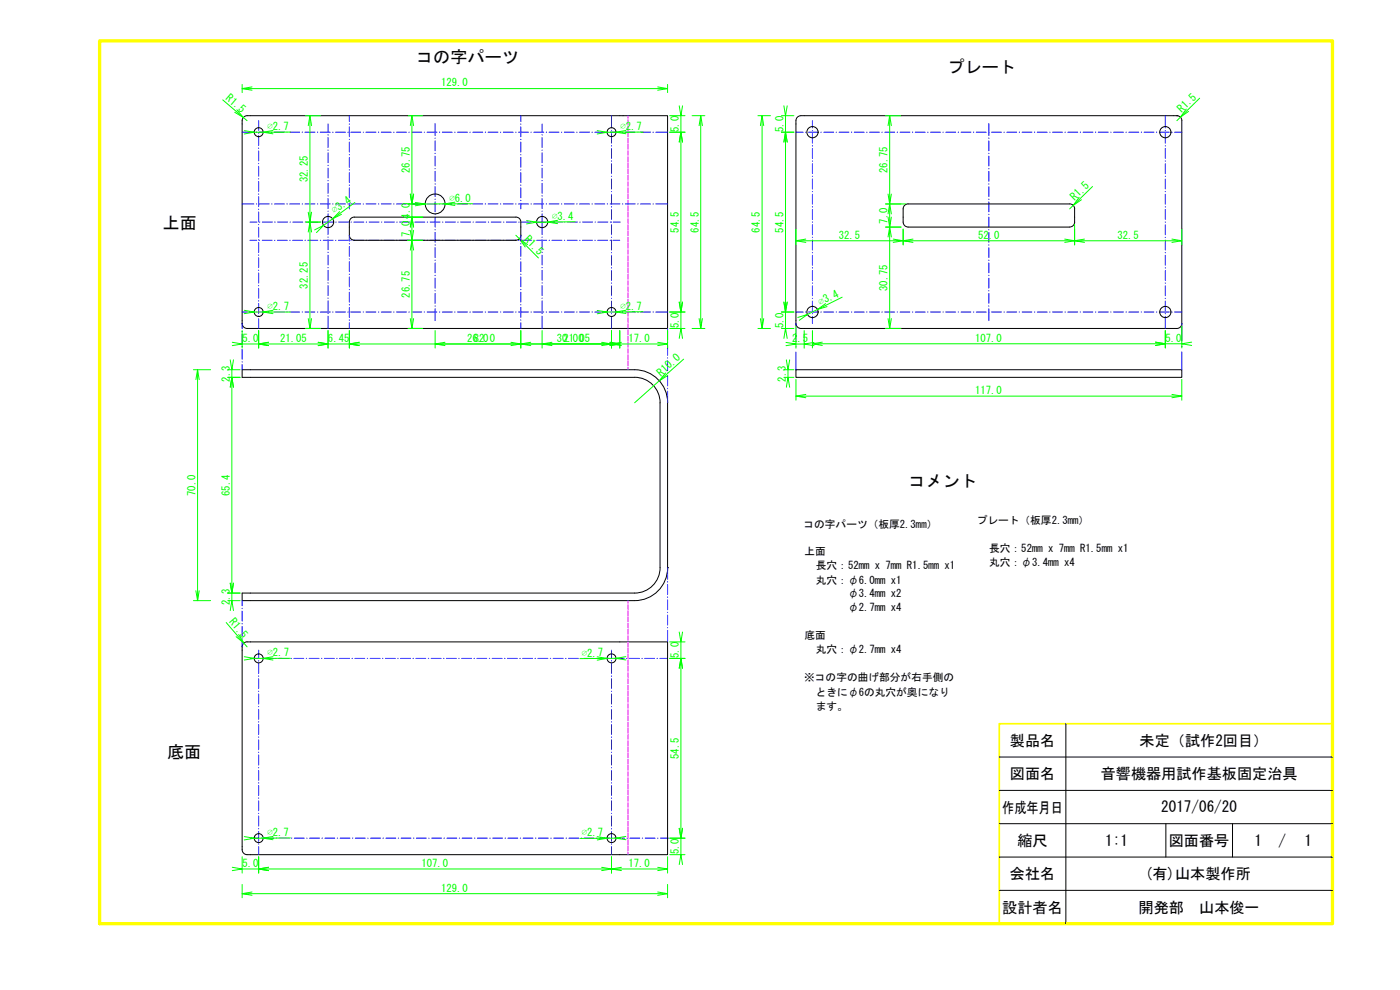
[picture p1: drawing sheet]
<svg xmlns="http://www.w3.org/2000/svg" width="420mm" height="297mm" viewBox="0 0 420 297" stroke-linecap="round" stroke-linejoin="round" font-family="sans-serif">
<!-- layer: 0 -->
<g fill="none" stroke="#000" stroke-width=".3">
<path d="M73 35.3l1.2-.6h126.1v63.9h-126.1a1.49 1.49 0 0 1-1.5-1.5v-60.9zM353.2 34.7h-112.8a1.49 1.49 0 0 0-1.5 1.5v60.9a1.49 1.49 0 0 0 1.5 1.5h112.8M353.2 34.7h.1M353.2 34.7a1.49 1.49 0 0 1 1.5 1.5M354.7 36.2v60.9M154.8 65.2l-48.5-.1a1.49 1.49 0 0 0-1.5 1.5v4a1.49 1.49 0 0 0 1.5 1.5h48.5M154.8 65.1a1.49 1.49 0 0 1 1.5 1.5M156.3 66.6v4M156.3 70.6a1.49 1.49 0 0 1-1.5 1.5M272.5 61.2h48.5M272.5 61.2a1.49 1.49 0 0 0-1.5 1.5v3.9a1.52 1.52 0 0 0 1.5 1.5h48.5a1.49 1.49 0 0 0 1.5-1.5M321 61.2a1.49 1.49 0 0 1 1.5 1.5"/>
<path d="M322.5 62.7v3.9M354.7 97.1a1.49 1.49 0 0 1-1.5 1.5M238.9 110.9h115.8v2.3h-115.8zM198.1 120.8v49.5a7.6 7.6 0 0 1-7.6 7.6h-117.8v2.3h113.3a15.9 15.9 0 0 0 9.1-1.1 9.9 9.9 0 0 0 5.3-8.8M198.1 120.8a7.6 7.6 0 0 0-7.6-7.6h-117.8v-2.3h117.8a9.9 9.9 0 0 1 9.9 9.9M200.3 120.8v49.5M200.3 170.3h.1M73 193.2l1.2-.6h126.1v63.8h-126.1a1.49 1.49 0 0 1-1.5-1.4v-60.9z"/>
<circle cx="77.6" cy="39.7" r="1.34"/>
<circle cx="183.5" cy="39.7" r="1.34"/>
<circle cx="243.8" cy="39.7" r="1.68"/>
<circle cx="349.7" cy="39.7" r="1.68"/>
<circle cx="98.5" cy="66.6" r="1.68"/>
<circle cx="130.6" cy="61.2" r="2.97"/>
<circle cx="162.7" cy="66.6" r="1.68"/>
<circle cx="77.6" cy="93.6" r="1.34"/>
<circle cx="183.5" cy="93.6" r="1.34"/>
<circle cx="243.8" cy="93.6" r="1.68"/>
<circle cx="349.7" cy="93.6" r="1.68"/>
<circle cx="77.6" cy="197.5" r="1.34"/>
<circle cx="183.5" cy="197.5" r="1.34"/>
<circle cx="77.6" cy="251.5" r="1.34"/>
<circle cx="183.5" cy="251.5" r="1.34"/>
</g>
<g fill="none" stroke="#00f" stroke-width=".3">
<path d="M72.7 39.7h3.5M76.9 39.7h.2M77.6 36.2v2.9M77.6 39.9v.1M77.8 39.7h3M81.5 39.7h.1M82.4 39.7h3M86.1 39.7h.1M87 39.7h2.9M90.7 39.7h.1M91.5 39.7h3M95.3 39.7h.1"/>
<path d="M96.1 39.7h3M98.5 37.2v2.5M99.8 39.7h.2M100.7 39.7h3M104.4 39.7h.1M104.8 34.7v1.7M104.8 37.2v.1M104.8 38.1v2.9M105.3 39.7h2.9M109 39.7h.1M109.8 39.7h3M113.6 39.7h.1"/>
<path d="M114.4 39.7h3M118.1 39.7h.2M119 39.7h3M122.7 39.7h.1M123.6 39.7h3M127.3 39.7h.1M128.2 39.7h2.9M130.6 37.1v3.6M131.9 39.7h.1M132.7 39.7h3M136.4 39.7h.2M137.3 39.7h3"/>
<path d="M141 39.7h.1M141.9 39.7h3M145.6 39.7h.1M146.5 39.7h2.9M150.2 39.7h.1M151.1 39.7h2.9M154.8 39.7h.1M155.6 39.7h3M156.3 34.7v1.7M156.3 37.2v.1M156.3 38.1v2.9M159.3 39.7h.2"/>
<path d="M160.2 39.7h3M162.7 37.2v2.5M163.9 39.7h.1M164.8 39.7h3M168.5 39.7h.1M169.4 39.7h2.9M173.1 39.7h.1M173.9 39.7h3M177.7 39.7h.1M178.5 39.7h3M182.2 39.7h.2M183.1 39.7h3"/>
<path d="M183.5 34.7v3.7M183.5 39.1v.1M183.5 40v2.9M186.8 39.7h.1M187.7 39.7h2.9M191.4 39.7h.1M192.2 39.7h3M196 39.7h.1M196.8 39.7h3.5M238.9 39.7h2.1M241.8 39.7h.1M242.6 39.7h3"/>
<path d="M243.8 36.2v2.2M243.8 39.1v.1M243.8 40v2.9M246.3 39.7h.2M247.2 39.7h3M250.9 39.7h.1M251.8 39.7h3M255.5 39.7h.1M256.4 39.7h2.9M260.1 39.7h.1M260.9 39.7h3M264.7 39.7h.1"/>
<path d="M265.5 39.7h3M269.2 39.7h.2M270.1 39.7h3M273.8 39.7h.1M274.7 39.7h3M278.4 39.7h.1M279.3 39.7h2.9M283 39.7h.1M283.8 39.7h3M287.6 39.7h.1M288.4 39.7h3M292.1 39.7h.2"/>
<path d="M293 39.7h3M296.7 39.7h.1M296.8 37.1v3.6M297.6 39.7h3M301.3 39.7h.1M302.2 39.7h2.9M305.9 39.7h.1M306.7 39.7h3M310.4 39.7h.2M311.3 39.7h3M315 39.7h.1M315.9 39.7h3"/>
<path d="M319.6 39.7h.1M320.5 39.7h2.9M324.2 39.7h.1M325 39.7h3M328.7 39.7h.2M329.6 39.7h3M333.3 39.7h.1M334.2 39.7h3M337.9 39.7h.1M338.8 39.7h2.9M342.5 39.7h.1M343.4 39.7h2.9"/>
<path d="M347.1 39.7h.1M347.9 39.7h3M349.7 34.7v3.7M349.7 39.1v.1M349.7 40v2.9M351.6 39.7h.2M352.5 39.7h2.2M77.6 40.7v3M77.6 44.4v.2M77.6 45.3v3M77.6 49v.1M77.6 49.9v3"/>
<path d="M77.6 53.6v.1M77.6 54.5v2.9M77.6 58.2v.1M77.6 59v3M98.5 40.4v.1M98.5 41.3v2.9M98.5 45v.1M98.5 45.8v3M98.5 49.6v.1M98.5 50.4v3M98.5 54.1v.2M98.5 55v3"/>
<path d="M98.5 58.7v.1M98.5 59.6v3M104.8 41.8v.1M104.8 42.6v3M104.8 46.4v.1M104.8 47.2v3M104.8 50.9v.2M104.8 51.8v3M104.8 55.5v.1M104.8 56.4v3M130.6 41.4v.1M130.6 42.3v2.9"/>
<path d="M130.6 46v.1M130.6 46.8v3M130.6 50.6v.1M130.6 51.4v3M130.6 55.1v.2M130.6 56v3M130.6 59.7v.1M156.3 41.8v.1M156.3 42.6v3M156.3 46.4v.1M156.3 47.2v3M156.3 50.9v.2"/>
<path d="M156.3 51.8v3M156.3 55.5v.1M156.3 56.4v3M162.7 40.4v.1M162.7 41.3v2.9M162.7 45v.1M162.7 45.8v3M162.7 49.6v.1M162.7 50.4v3M162.7 54.1v.2M162.7 55v3M162.7 58.7v.1"/>
<path d="M162.7 59.6v3M183.5 43.7v.1M183.5 44.6v2.9M183.5 48.3v.1M183.5 49.1v3M183.5 52.9v.1M183.5 53.7v3M183.5 57.4v.2M183.5 58.3v3M243.8 43.7v.1M243.8 44.6v2.9M243.8 48.3v.1"/>
<path d="M243.8 49.1v3M243.8 52.9v.1M243.8 53.7v3M243.8 57.4v.2M243.8 58.3v3M296.8 41.4v.1M296.8 42.3v2.9M296.8 46v.1M296.8 46.8v3M296.8 50.6v.1M296.8 51.4v3M296.8 55.1v.2"/>
<path d="M296.8 56v3M296.8 59.7v.1M349.7 43.7v.1M349.7 44.6v2.9M349.7 48.3v.1M349.7 49.1v3M349.7 52.9v.1M349.7 53.7v3M349.7 57.4v.2M349.7 58.3v3M72.7 61.2h3.5M75 66.6h2.1"/>
<path d="M75 72.1h2.1M76.9 61.2h.2M77.6 62.7v.2M77.6 63.6v3M77.6 67.3v.1M77.6 68.2v3M77.6 71.9v.1M77.6 72.8v2.9M77.6 76.5v.1M77.6 77.3v3M77.8 72.1h.1M77.8 61.2h3"/>
<path d="M77.9 66.6h.1M78.7 72.1h2.9M78.7 66.6h3M81.5 61.2h.1M82.4 72.1h.1M82.4 61.2h3M82.5 66.6h.1M83.3 72.1h2.9M83.3 66.6h3M86.1 61.2h.1M87 72.1h.1M87 61.2h2.9"/>
<path d="M87 66.6h.2M87.8 72.1h3M87.9 66.6h3M90.7 61.2h.1M91.5 72.1h.2M91.5 61.2h3M91.6 66.6h.1M92.4 72.1h3M92.5 66.6h2.9M95.3 61.2h.1M96.1 72.1h.2M96.1 61.2h3"/>
<path d="M96.2 66.6h.1M97 72.1h3M97 66.6h3M98.5 63.3v.1M98.5 64.2v6.2M98.5 71.1v.1M98.5 72v2.9M98.5 75.7v.1M98.5 76.5v3M99.8 61.2h.2M100.7 72.1h.1M100.7 61.2h3"/>
<path d="M100.8 66.6h.1M101.6 72.1h2.9M101.6 66.6h3M104.4 61.2h.1M104.8 60.1v.1M104.8 61v1.7M104.8 70.6v1.7M104.8 73.1v.1M104.8 73.9v3M104.8 77.7v.1M104.8 78.5v3M105.3 72.1h.1"/>
<path d="M105.3 61.2h2.9M105.3 66.6h.2M106.1 72.1h3M106.2 66.6h3M109 61.2h.1M109.8 61.2h3M109.9 72.1h.1M109.9 66.6h.1M110.7 72.1h3M110.8 66.6h3M113.6 61.2h.1M114.4 72.1h.2"/>
<path d="M114.4 61.2h3M114.5 66.6h.1M115.3 72.1h3M115.4 66.6h2.9M118.1 61.2h.2M119 72.1h.1M119 61.2h3M119.1 66.6h.1M119.9 72.1h2.9M119.9 66.6h3M122.7 61.2h.1M123.6 72.1h.1"/>
<path d="M123.6 61.2h3M123.6 66.6h.2M124.4 72.1h3M124.5 66.6h3M127.3 61.2h.1M128.2 72.1h.1M128.2 61.2h2.9M128.2 66.6h.1M129 72.1h3M129.1 66.6h3M130.6 60.6v2.9M130.6 64.3v.1"/>
<path d="M130.6 65.2v2.9M130.6 68.9v.1M130.6 69.7v3M130.6 73.4v.2M130.6 74.3v3M130.6 78v.1M130.6 78.9v3M131.9 61.2h.1M132.7 72.1h.2M132.7 61.2h3M132.8 66.6h.1M133.6 72.1h3"/>
<path d="M133.7 66.6h2.9M136.4 61.2h.2M137.3 72.1h.1M137.3 61.2h3M137.4 66.6h.1M138.2 72.1h2.9M138.2 66.6h3M141 61.2h.1M141.9 61.2h3M141.9 72.1h.1M142 66.6h.1M142.8 72.1h2.9"/>
<path d="M142.8 66.6h3M145.6 61.2h.1M146.5 72.1h.1M146.5 61.2h2.9M146.5 66.6h.1M147.3 72.1h3M147.4 66.6h3M150.2 61.2h.1M151.1 72.1h.1M151.1 61.2h2.9M151.1 66.6h.1M151.9 72.1h3"/>
<path d="M152 66.6h2.9M154.8 61.2h.1M155.6 72.1h.2M155.6 61.2h3M155.7 66.6h.1M156.3 60.1v.1M156.3 61v1.7M156.3 70.6v1.7M156.3 73.1v.1M156.3 73.9v3M156.3 77.7v.1M156.3 78.5v3"/>
<path d="M156.5 72.1h3M156.6 66.6h2.9M159.3 61.2h.2M160.2 61.2h3M160.2 72.1h.1M160.3 66.6h.1M161.1 72.1h2.9M161.1 66.6h3M162.7 63.3v.1M162.7 64.2v6.2M162.7 71.1v.1M162.7 72v2.9"/>
<path d="M162.7 75.7v.1M162.7 76.5v3M163.9 61.2h.1M164.8 72.1h.1M164.8 61.2h3M164.9 66.6h.1M165.7 72.1h2.9M165.7 66.6h3M168.5 61.2h.1M169.4 72.1h.1M169.4 61.2h2.9M169.4 66.6h.2"/>
<path d="M170.2 72.1h3M170.3 66.6h3M173.1 61.2h.1M173.9 72.1h.2M173.9 61.2h3M174 66.6h.1M174.8 72.1h3M174.9 66.6h2.9M177.7 61.2h.1M178.5 72.1h.2M178.5 61.2h3M178.6 66.6h.1"/>
<path d="M179.4 72.1h3M179.4 66.6h3M182.2 61.2h.2M183.1 72.1h.1M183.1 61.2h3M183.2 66.6h.1M183.5 62v.1M183.5 62.9v2.9M183.5 66.6v.1M183.5 67.4v3M183.5 71.2v.1M183.5 72v3"/>
<path d="M183.5 75.7v.2M183.5 76.6v3M184 72.1h2M184 66.6h2.1M186.8 61.2h.1M187.7 61.2h2.9M191.4 61.2h.1M192.2 61.2h3M196 61.2h.1M196.8 61.2h3.5M243.8 62v.1M243.8 62.9v2.9"/>
<path d="M243.8 66.6v.1M243.8 67.4v3M243.8 71.2v.1M243.8 72v3M243.8 75.7v.2M243.8 76.6v3M296.8 60.6v2.9M296.8 64.3v.1M296.8 65.2v2.9M296.8 68.9v.1M296.8 69.7v3M296.8 73.4v.2"/>
<path d="M296.8 74.3v3M296.8 78v.1M296.8 78.9v3M349.7 62v.1M349.7 62.9v2.9M349.7 66.6v.1M349.7 67.4v3M349.7 71.2v.1M349.7 72v3M349.7 75.7v.2M349.7 76.6v3M72.7 93.6h3.5"/>
<path d="M72.7 97.1v1.5M72.7 99.4v.1M76.9 93.6h.2M77.6 81v.2M77.6 81.9v3M77.6 85.6v.2M77.6 86.5v3M77.6 90.2v.1M77.6 91.1v2.9M77.6 94.8v.1M77.6 95.7v2.9M77.8 93.6h3"/>
<path d="M81.5 93.6h.1M82.4 93.6h3M86.1 93.6h.1M87 93.6h2.9M90.7 93.6h.1M91.5 93.6h3M95.3 93.6h.1M96.1 93.6h3M98.5 80.2v.2M98.5 81.1v3M98.5 84.8v.2M98.5 85.7v3"/>
<path d="M98.5 89.4v.1M98.5 90.3v2.9M98.5 94v.1M98.5 94.8v3.8M99.8 93.6h.2M100.7 93.6h3M104.4 93.6h.1M104.8 82.2v.2M104.8 83.1v3M104.8 86.8v.1M104.8 87.7v2.9M104.8 91.4v.1"/>
<path d="M104.8 92.2v3M104.8 96v.1M104.8 96.8v1.8M105.3 93.6h2.9M109 93.6h.1M109.8 93.6h3M113.6 93.6h.1M114.4 93.6h3M118.1 93.6h.2M119 93.6h3M122.7 93.6h.1M123.6 93.6h3"/>
<path d="M127.3 93.6h.1M128.2 93.6h2.9M130.6 82.6v.1M130.6 83.5v2.9M130.6 87.2v.1M130.6 88.1v2.9M130.6 91.8v.1M130.6 92.6v3.6M131.9 93.6h.1M132.7 93.6h3M136.4 93.6h.2M137.3 93.6h3"/>
<path d="M141 93.6h.1M141.9 93.6h3M145.6 93.6h.1M146.5 93.6h2.9M150.2 93.6h.1M151.1 93.6h2.9M154.8 93.6h.1M155.6 93.6h3M156.3 82.2v.2M156.3 83.1v3M156.3 86.8v.1M156.3 87.7v2.9"/>
<path d="M156.3 91.4v.1M156.3 92.2v3M156.3 96v.1M156.3 96.8v1.8M159.3 93.6h.2M160.2 93.6h3M162.7 80.2v.2M162.7 81.1v3M162.7 84.8v.2M162.7 85.7v3M162.7 89.4v.1M162.7 90.3v2.9"/>
<path d="M162.7 94v.1M162.7 94.8v3.8M163.9 93.6h.1M164.8 93.6h3M168.5 93.6h.1M169.4 93.6h2.9M173.1 93.6h.1M173.9 93.6h3M177.7 93.6h.1M178.5 93.6h3M182.2 93.6h.2M183.1 93.6h3"/>
<path d="M183.5 80.3v.1M183.5 81.2v3M183.5 84.9v.1M183.5 85.8v2.9M183.5 89.5v.1M183.5 90.3v3M183.5 94v.2M183.5 94.9v3.7M186.8 93.6h.1M187.7 93.6h2.9M191.4 93.6h.1M192.2 93.6h3"/>
<path d="M196 93.6h.1M196.8 93.6h3.5M200.3 98.6v3.4M238.9 93.6h2.1M238.9 97.1v5.3M241.8 93.6h.1M242.6 93.6h3M243.8 80.3v.1M243.8 81.2v3M243.8 84.9v.1M243.8 85.8v2.9M243.8 89.5v.1"/>
<path d="M243.8 90.3v3M243.8 94v.2M243.8 94.9v2.2M246.3 93.6h.2M247.2 93.6h3M250.9 93.6h.1M251.8 93.6h3M255.5 93.6h.1M256.4 93.6h2.9M260.1 93.6h.1M260.9 93.6h3M264.7 93.6h.1"/>
<path d="M265.5 93.6h3M269.2 93.6h.2M270.1 93.6h3M273.8 93.6h.1M274.7 93.6h3M278.4 93.6h.1M279.3 93.6h2.9M283 93.6h.1M283.8 93.6h3M287.6 93.6h.1M288.4 93.6h3M292.1 93.6h.2"/>
<path d="M293 93.6h3M296.7 93.6h.1M296.8 82.6v.1M296.8 83.5v2.9M296.8 87.2v.1M296.8 88.1v2.9M296.8 91.8v.1M296.8 92.6v3.6M297.6 93.6h3M301.3 93.6h.1M302.2 93.6h2.9M305.9 93.6h.1"/>
<path d="M306.7 93.6h3M310.4 93.6h.2M311.3 93.6h3M315 93.6h.1M315.9 93.6h3M319.6 93.6h.1M320.5 93.6h2.9M324.2 93.6h.1M325 93.6h3M328.7 93.6h.2M329.6 93.6h3M333.3 93.6h.1"/>
<path d="M334.2 93.6h3M337.9 93.6h.1M338.8 93.6h2.9M342.5 93.6h.1M343.4 93.6h2.9M347.1 93.6h.1M347.9 93.6h3M349.7 80.3v.1M349.7 81.2v3M349.7 84.9v.1M349.7 85.8v2.9M349.7 89.5v.1"/>
<path d="M349.7 90.3v3M349.7 94v.2M349.7 94.9v3.7M351.6 93.6h.2M352.5 93.6h2.2M354.7 97.1v5.3M72.7 100.2v3M72.7 103.9v.2M72.7 104.8v3M72.7 108.5v.1M72.7 109.4v1.5M200.3 102.8v.1"/>
<path d="M200.3 103.6v3M200.3 107.4v.1M200.3 108.2v3M200.3 111.9v.2M200.3 112.8v3M200.3 116.5v.1M200.3 117.4v3.4M238.9 103.9v.2M238.9 105.6v5.3M354.7 103.9v.2M354.7 105.6v5.3M200.3 170.3v3.5"/>
<path d="M200.3 174.5v.1M200.3 175.4v3M200.3 179.1v.1M200.3 180v2.9M72.7 180.2v1.6M72.7 182.5v.1M72.7 183.4v3M72.7 187.1v.1M72.7 188v2.9M72.7 191.7v.1M72.7 192.5v1.6M75.1 197.5h2.3"/>
<path d="M77.6 195.1v2.4M77.6 198.2v.2M77.6 199.1v3M78.2 197.5h.1M79 197.5h3M82.7 197.5h.2M83.6 197.5h3M87.3 197.5h.1M88.2 197.5h3M91.9 197.5h.1M92.8 197.5h2.9M96.5 197.5h.1"/>
<path d="M97.4 197.5h2.9M101.1 197.5h.1M101.9 197.5h3M105.6 197.5h.2M106.5 197.5h3M110.2 197.5h.1M111.1 197.5h3M114.8 197.5h.1M115.7 197.5h2.9M119.4 197.5h.1M120.2 197.5h3M124 197.5h.1"/>
<path d="M124.8 197.5h3M128.5 197.5h.2M129.4 197.5h3M133.1 197.5h.1M134 197.5h3M137.7 197.5h.1M138.6 197.5h2.9M142.3 197.5h.1M143.1 197.5h3M146.8 197.5h.2M147.7 197.5h3M151.4 197.5h.1"/>
<path d="M152.3 197.5h3M156 197.5h.1M156.9 197.5h2.9M160.6 197.5h.1M161.4 197.5h3M165.1 197.5h.2M166 197.5h3M169.7 197.5h.1M170.6 197.5h3M174.3 197.5h.1M175.2 197.5h2.9M178.9 197.5h.1"/>
<path d="M179.8 197.5h2.9M183.5 197.5h.1M183.5 195.1v2.4M183.5 198.2v.2M183.5 199.1v3M184.3 197.5h3M188.1 197.5h.1M188.9 197.5h3M192.6 197.5h.2M193.5 197.5h3M197.2 197.5h.1M198.1 197.5h2.2"/>
<path d="M200.3 183.7v.1M200.3 184.6v2.9M200.3 188.3v.1M200.3 189.1v3.5M77.6 202.8v.1M77.6 203.7v2.9M77.6 207.4v.1M77.6 208.2v3M77.6 212v.1M77.6 212.8v3M77.6 216.5v.2M77.6 217.4v3"/>
<path d="M183.5 202.8v.1M183.5 203.7v2.9M183.5 207.4v.1M183.5 208.2v3M183.5 212v.1M183.5 212.8v3M183.5 216.5v.2M183.5 217.4v3M77.6 221.1v.1M77.6 222v2.9M77.6 225.7v.1M77.6 226.5v3"/>
<path d="M77.6 230.3v.1M77.6 231.1v3M77.6 234.8v.2M77.6 235.7v3M77.6 239.4v.1M183.5 221.1v.1M183.5 222v2.9M183.5 225.7v.1M183.5 226.5v3M183.5 230.3v.1M183.5 231.1v3M183.5 234.8v.2"/>
<path d="M183.5 235.7v3M183.5 239.4v.1M75.1 251.5h2.5M77.6 240.3v2.9M77.6 244v.1M77.6 244.9v2.9M77.6 248.6v.1M77.6 249.4v3M77.6 253.2v.1M77.6 254v2.4M78.3 251.5h.1M79.2 251.5h3"/>
<path d="M82.9 251.5h.1M83.8 251.5h2.9M87.5 251.5h.1M88.3 251.5h3M92 251.5h.2M92.9 251.5h3M96.6 251.5h.2M97.5 251.5h3M101.2 251.5h.1M102.1 251.5h2.9M105.8 251.5h.1M106.6 251.5h3"/>
<path d="M110.4 251.5h.1M111.2 251.5h3M114.9 251.5h.2M115.8 251.5h3M119.5 251.5h.1M120.4 251.5h2.9M124.1 251.5h.1M125 251.5h2.9M128.7 251.5h.1M129.5 251.5h3M133.3 251.5h.1M134.1 251.5h3"/>
<path d="M137.8 251.5h.2M138.7 251.5h3M142.4 251.5h.1M143.3 251.5h2.9M147 251.5h.1M147.9 251.5h2.9M151.6 251.5h.1M152.4 251.5h3M156.1 251.5h.2M157 251.5h3M160.7 251.5h.1M161.6 251.5h3"/>
<path d="M165.3 251.5h.1M166.2 251.5h2.9M169.9 251.5h.1M170.7 251.5h3M174.4 251.5h.2M175.3 251.5h3M179 251.5h.2M179.9 251.5h3M183.5 240.3v2.9M183.5 244v.1M183.5 244.9v2.9M183.5 248.6v.1"/>
<path d="M183.5 249.4v3M183.5 253.2v.1M183.5 254v2.4M183.6 251.5h.1M184.5 251.5h2.9M188.2 251.5h.1M189 251.5h3M192.8 251.5h.1M193.6 251.5h3M197.3 251.5h.2M198.2 251.5h2.4"/>
</g>
<g fill="none" stroke="#f0f" stroke-width=".3">
<path d="M188.5 34.7v.8M188.5 35.9v1.5M188.5 37.8v1.4M188.5 39.6v1.5M188.5 41.5v1.4M188.5 43.3v1.5M188.5 45.2v1.5M188.5 47v1.5M188.5 48.9v1.5M188.5 50.7v1.5M188.5 52.6v1.5M188.5 54.5v1.4"/>
<path d="M188.5 56.3v1.5M188.5 58.2v1.4M188.5 60v1.5M188.5 61.9v1.5M188.5 63.7v1.5M188.5 65.6v1.5M188.5 67.4v1.5M188.5 69.3v1.5M188.5 71.2v1.4M188.5 73v1.5M188.5 74.9v1.4M188.5 76.7v1.5"/>
<path d="M188.5 78.6v1.5M188.5 80.4v1.5M188.5 82.3v1.5M188.5 84.2v1.4M188.5 86v1.5M188.5 87.9v1.4M188.5 89.7v1.5M188.5 91.6v1.4M188.5 93.4v1.5M188.5 95.3v1.5M188.5 97.1v1.5M188.5 99v1.5"/>
<path d="M188.5 100.9v1.4M188.5 102.7v1.5M188.5 104.6v1.4M188.5 106.4v1.5M188.5 108.3v1.4M188.5 110.1v.8M188.5 180.2v.8M188.5 181.4v1.5M188.5 183.3v1.4M188.5 185.1v1.5M188.5 187v1.4M188.5 188.8v1.5"/>
<path d="M188.5 190.7v1.5M188.5 192.5v1.5M188.5 194.4v1.5M188.5 196.2v1.5M188.5 198.1v1.5M188.5 200v1.4M188.5 201.8v1.5M188.5 203.7v1.4M188.5 205.5v1.5M188.5 207.4v1.5M188.5 209.2v1.5M188.5 211.1v1.5"/>
<path d="M188.5 212.9v1.5M188.5 214.8v1.5M188.5 216.7v1.4M188.5 218.5v1.5M188.5 220.4v1.4M188.5 222.2v1.5M188.5 224.1v1.5M188.5 225.9v1.5M188.5 227.8v1.5M188.5 229.6v1.5M188.5 231.5v1.5M188.5 233.4v1.4"/>
<path d="M188.5 235.2v1.5M188.5 237.1v1.4M188.5 238.9v1.5M188.5 240.8v1.5M188.5 242.6v1.5M188.5 244.5v1.5M188.5 246.4v1.4M188.5 248.2v1.5M188.5 250.1v1.4M188.5 251.9v1.5M188.5 253.8v1.4M188.5 255.6v.8"/>
</g>
<g fill="none" stroke="#0f0" stroke-width=".3">
<path d="M66.9 30l7.3 6.2M71.1 32.9l1.9 2.3-2.6-1.5M72.7 25.3v2.5M73.3 39.2l3 .5-3 .5M75.6 26.1l-2.9 .5M81.9 39.2l-2.9 .5h-3.5M87.2 39.6l-8.2 .1 2.9 .5M91.8 34.7h4.3M92.5 37.7l.5-3v31.9l.5-2.9M93 34.7l.5 3M122.4 34.7h4.5M123.1 37.7l.5-3v26.5l.5-3-.5 3-.5-3 .5 3"/>
<path d="M123.6 34.7l.5 3M179.2 39.2l3 .5-3 .5M187.8 39.2l-2.9 .5h-3.5M193 39.6l-8.1 .1 2.9 .4M197.4 26.1l2.9 .5h-127.6l2.9 .5M200.3 25.3v2.5M200.3 26.6l-2.9 .5M201 39.7h4.6M201 34.7h4.6M203.8 31.8l.6 2.9v5.4M204.4 39.7l.4 2.9-.4-2.9-.6 2.9 .6-2.9v.4M204.8 31.8l-.4 2.9v-.8"/>
<path d="M207.7 34.7h3.8M209.8 37.7l.5-3v63.9l.5-3M210.3 34.7l.5 3M227.5 34.7h3.7M228.2 37.7l.5-3v63.9l.5-3M228.7 34.7l.5 3M234.5 39.7h3.8M234.5 34.7h3.8M235.3 31.8l.4 2.9v5.4M235.7 39.7l.5 2.9-.5-2.9-.4 2.9 .4-2.9v.4M236.2 31.8l-.5 2.9v-.8M265.8 34.7h4.6"/>
<path d="M266.5 37.7l.5-3v26.5l.5-3M267 34.7l.5 3M356 32.7l-1.7 2.5 2.4-1.8M360 29.5l-6.8 6.7M204.4 40.1v53.5l.4-3-.4 3v-.8M204.4 40.1v.4M235.7 40.1v53.5l.5-3-.5 3v-.8M235.7 40.1v.4M266.5 58.2l1 6M323.9 59.2l-1.8 2.4 2.5-1.7M327.9 56l-6.9 6.7M91.8 66.6h4.3"/>
<path d="M92.5 69.6l.5-3v32l.5-3M92.5 63.7l1 5.9M94.4 69l2.7-1.4-2.1 2.2M101.9 63.5l-2.1 2.2-3.3 2.4M106.5 60.8l-6.7 4.9 2.7-1.4M122.4 65.2h4.6M122.4 72.1h4.5M123.1 75.1l.5-3v26.5l.5-3M123.1 69.1l1 6M123.6 66v-.8l-.5 2.9 .5-2.9v6.9l.5-3M123.6 60.4v4.8l.5 2.9M124.6 60.7l3 .5-3 .5"/>
<path d="M136.5 60.7l-3 .5h-11.1M141.8 61.1l-8.3 .1 3 .5M154.8 70.6l6.8 6.8M158 66.2l3 .5-3 .5M158.3 73.4l-2.4-1.8 1.7 2.5M167.4 66.1l-3 .5-4.2 .1M172.7 66.5l-8.3 .1 3 .5M238.9 68.7v4.8M241.8 71.7l-2.9 .5M265.8 68.1h4.6M265.8 61.2h6.1M266.5 71.1l.5-3v30.5l.5-3"/>
<path d="M266.5 64.2l.5-3v6.9l.5-2.9M266.5 65.2l1 5.9M268.1 71.7l2.9 .5h-32.1l2.9 .5M271 68.7v4.8M274 71.7l-5.9 1M319.5 71.7l3 .5h-51.5l3 .5M322.5 67.3v6.2M325.5 71.7l-6 1M351.7 71.7l3 .5h-32.2l3 .5M354.7 68.7v4.8M354.7 72.2l-3 .5M72.7 99.2v5.2"/>
<path d="M73.3 93.1l3 .5-3 .5M77.6 99.2v5.2M81.9 93.1l-2.9 .5h-3.5M87.2 93.6h-8.2l2.9 .5M91.8 98.6h4.3M92.5 95.6l.5 3M98.5 99.2v5.2M104.8 99.2v5.2M122.4 98.6h4.5M123.1 95.6l.5 3M130.6 99.2v5.2M156.3 99.2v5.2"/>
<path d="M162.7 99.2v5.2M179.2 93.2l3 .4-3 .5M183.5 99.2v5.2M186 99.2v5.2M187.8 93.1l-2.9 .5h-3.5M193 93.5l-8.1 .1 2.9 .5M200.3 99.2v5.2M201 98.6h4.6M201 93.6h4.6M203.8 90.6l.6 3v5.8M207.7 98.6h3.8M209.8 95.6l.5 3"/>
<path d="M227.5 98.6h3.7M228.2 95.6l.5 3M234.5 98.6h3.8M234.5 93.6h3.8M235.3 90.6l.4 3v5.8M238.9 97.7v6.8M239.4 95.3l2.9-.9-2.4 1.7M241.3 99.2v5.3M243.8 99.2v5.2M247.8 91.1l-2.5 1.8-3.7 1.8M252.7 89.2l-7.4 3.7 2.9-.9M265.8 98.6h4.6"/>
<path d="M266.5 95.6l.5 3M349.7 99.2v5.2M354.7 97.7v6.7M58 110.9h5.2M58.8 113.9l.5-3v69.3l.5-3M59.3 110.9l.5 3M68.4 113.2h3.7M68.4 110.9h3.7M69.1 108l.5 2.9v2.7M69.6 113.6v64.3l.5-2.9-.5 2.9v-.8M69.6 113.2l.5 3-.5-3-.5 3 .5-3v.4M69.6 113.6v.4"/>
<path d="M69.7 102.7l3 .5-3 .5M70.1 108l-.5 2.9v-.7M78.4 103.2h-.8l3 .5-3-.5h20.5M80.6 102.7l-3 .5h-5.7M97.7 103.2h.4M98.1 103.2h.4l-3-.5 3 .5-3 .5 3-.5M105.6 103.2h-.8l3 .5-3-.5h80.8M107.8 102.7l-3 .5h-6.7M133.5 102.7l-2.9 .5M153.3 102.7l3 .5h-25.7l2.9 .5M159.3 102.7l-6 1M165.7 102.7l-3 .5"/>
<path d="M180.6 102.7l2.9 .5h-20.8l3 .5M183 102.7l3 .5h-.4M185.6 103.2h-29.3l3 .5M186 103.2l-3 .5M186.5 102.7l-5.9 1M197.4 102.7l2.9 .5h-16.8l3 .5M199.8 111.9l-1.9 2.4 2.5-1.7M200.3 103.2l-2.9 .5M203.8 101.5l.6-2.9 .4 2.9M205.2 107.8l-14.7 13M235.3 101.5l.4-2.9 .5 2.9M235.3 113.2h3"/>
<path d="M235.3 110.9h3M235.9 102.7l3 .5-3 .5M236 108l.5 2.9v3.1M236 116.2l.5-3 .5 3M237 108l-.5 2.9v-.7M238.9 113.8v6.3M241.8 118.3l-2.9 .6M242.1 103.2h-.8l3 .5M244.3 102.7l-3 .5h-3.2M246.8 102.7l-3 .4M348.9 103.1h.4M349.3 103.1h-105.5l3 .6"/>
<path d="M349.3 103.1h.4l-2.9-.4 2.9 .4-2.9 .6 2.9-.6M351.7 118.3l3 .6h-115.8l2.9 .4M354.7 113.8v6.3M354.7 118.9l-3 .4M355.5 103.1h-.8l2.9 .6M357.6 102.7l-2.9 .4h-5.4M58.8 177.2l.5 3M68.4 177.9h3.7M69.1 175l.5 2.9v3.1M58 180.2h5.2M67.9 186.8l6.3 7.3M68.4 180.2h3.7"/>
<path d="M69.1 183.2l.5-3 .5 3M71.6 190.4l1.6 2.6-2.3-2M73.3 197l3 .5-3 .5M81.9 197l-2.9 .5h-3.5M87.2 197.5h-8.2l2.9 .5M179.2 197.1l3 .4-8.2 .1M185.7 197.5h-3.5l-3 .6M187.8 197l-2.9 .5 2.9 .5M201 192.6h4.6M201 197.5h4.6M203.8 189.6l.6 3 .4-3M204.4 191.8v5.7l.4 3"/>
<path d="M204.4 198.3v-.8l-.6 3 .6-3v53.6M72.7 257v5M73.3 251l3 .5-3 .5M77.6 257v5M81.9 251l-2.9 .5h-3.5M87.2 251.4l-8.2 .1 2.9 .4M179.2 251l3 .5-8.2 .1M183.5 257v5M185.7 251.5h-3.5l-3 .5M187.8 251l-2.9 .5 2.9 .4M200.3 257v5M201 251.5h4.6"/>
<path d="M201 256.4h4.6M204.4 251.1v.4l.4-3-.4 3-.6-3 .6 3M204.4 251.1v5.3l.4 3M204.4 257.2v-.8l-.6 3M204.4 250.7v.4M69.7 260.2l3 .5-3 .5M72.7 265.4v4M75.6 267.6l-2.9 .5M80.6 260.2l-3 .5h-5.7M180.6 260.2l2.9 .5h-105.9l3 .5-3-.5h.8M186.5 260.2l-5.9 1M197.4 260.2l2.9 .5h-16.8l3 .5"/>
<path d="M197.4 267.6l2.9 .5h-127.6l2.9 .5M200.3 265.4v4M200.3 260.7l-2.9 .5M200.3 268.1l-2.9 .5"/>
</g>
<!-- layer: C-TTL -->
<path d="M29.9 12.3h370v264.8h-370z" fill="none" stroke="#ff0" stroke-width=".99"/>
<!-- layer: C-TTL-FRAM -->
<path d="M299.9 217.1h100v60h-100z" fill="none" stroke="#ff0" stroke-width=".51"/>
<!-- layer: C-TTL-LINE -->
<path d="M319.9 217.1v60M299.9 227.1h100M299.9 237.2h100M299.9 247.1h100M299.9 257.2h100M349.9 247.1v10.1M369.9 247.1v10.1M299.9 267.1h100" fill="none" stroke="#000" stroke-width=".3"/>
<g font-size="5.1">
<text x="124.9" y="18.9">コの字パーツ</text>
<text x="284.4" y="22">プレート</text>
<text x="48.9" y="68.7">上面</text>
<text x="272.7" y="146.2">コメント</text>
<text x="50.2" y="227.4">底面</text>
</g>
<g font-size="4.5">
<text x="303.1" y="223.7">製品名</text>
<text x="342" y="223.8">未定（試作2回目）</text>
<text x="303.1" y="233.8">図面名</text>
<text x="330.3" y="233.7">音響機器用試作基板固定治具</text>
<text x="300.8" y="243.8">作成年月日</text>
<text x="348.5" y="243.8">2017/06/20</text>
<text x="305.3" y="253.8">縮尺</text>
<text x="331.7" y="253.9">1:1</text>
<text x="350.8" y="253.7">図面番号</text>
<text x="376.5" y="253.9">1</text>
<text x="383.7" y="253.8">/</text>
<text x="391.5" y="253.9">1</text>
<text x="303.1" y="263.8">会社名</text>
<text x="343.6" y="263.7">(有)山本製作所</text>
<text x="300.8" y="273.9">設計者名</text>
<text x="341.7" y="273.8">開発部　山本俊一</text>
</g>
<g font-size="3.2" fill="#0f0">
<text x="67.6" y="29.8" transform="rotate(40 67.6 29.8)">R1.5</text>
<text x="132.4" y="26">129.0</text>
<text x="354.7" y="33.8" transform="rotate(-45 354.7 33.8)">R1.5</text>
<text x="80.3" y="39">∅2.7</text>
<text x="186.2" y="39">∅2.7</text>
<text x="203.7" y="39.6" transform="rotate(-90 203.7 39.6)">5.0</text>
<text x="235.1" y="39.6" transform="rotate(-90 235.1 39.6)">5.0</text>
<text x="123" y="52" transform="rotate(-90 123 52)">26.75</text>
<text x="266.4" y="52" transform="rotate(-90 266.4 52)">26.75</text>
<text x="92.4" y="54.7" transform="rotate(-90 92.4 54.7)">32.25</text>
<text x="100.5" y="64.3" transform="rotate(-36 100.5 64.3)">∅3.4</text>
<text x="123" y="65.6" transform="rotate(-90 123 65.6)">4.0</text>
<text x="134.9" y="60.6">∅6.0</text>
<text x="165.7" y="66" transform="rotate(-1 165.7 66)">∅3.4</text>
<text x="322.5" y="60.3" transform="rotate(-44 322.5 60.3)">R1.5</text>
<text x="123" y="71.1" transform="rotate(-90 123 71.1)">7.0</text>
<text x="203.7" y="69.8" transform="rotate(-90 203.7 69.8)">54.5</text>
<text x="209.7" y="69.8" transform="rotate(-90 209.7 69.8)">64.5</text>
<text x="228.1" y="69.8" transform="rotate(-90 228.1 69.8)">64.5</text>
<text x="235.1" y="69.8" transform="rotate(-90 235.1 69.8)">54.5</text>
<text x="251.8" y="71.6">32.5</text>
<text x="266.4" y="67.1" transform="rotate(-90 266.4 67.1)">7.0</text>
<text x="293.5" y="71.6">52.0</text>
<text x="335.4" y="71.6">32.5</text>
<text x="157.2" y="72.1" transform="rotate(45 157.2 72.1)">R1.5</text>
<text x="92.4" y="86.6" transform="rotate(-90 92.4 86.6)">32.25</text>
<text x="123" y="89.3" transform="rotate(-90 123 89.3)">26.75</text>
<text x="266.4" y="87.3" transform="rotate(-90 266.4 87.3)">30.75</text>
<text x="80.3" y="93">∅2.7</text>
<text x="186.2" y="93" transform="rotate(-1 186.2 93)">∅2.7</text>
<text x="246.3" y="91.7" transform="rotate(-26 246.3 91.7)">∅3.4</text>
<text x="203.7" y="98.5" transform="rotate(-90 203.7 98.5)">5.0</text>
<text x="235.1" y="98.5" transform="rotate(-90 235.1 98.5)">5.0</text>
<text x="72.7" y="102.6">5.0</text>
<text x="84" y="102.6">21.05</text>
<text x="98.4" y="102.6">6.45</text>
<text x="140.2" y="102.6">26.0</text>
<text x="142.2" y="102.6">82.0</text>
<text x="167.1" y="102.6">30.00</text>
<text x="169.1" y="102.6">21.05</text>
<text x="188.6" y="102.6">17.0</text>
<text x="237.7" y="102.6">2.5</text>
<text x="292.7" y="102.5">107.0</text>
<text x="349.8" y="102.5">5.0</text>
<text x="198.4" y="113" transform="rotate(-42 198.4 113)">R10.0</text>
<text x="69" y="114.5" transform="rotate(-90 69 114.5)">2.3</text>
<text x="235.9" y="114.5" transform="rotate(-90 235.9 114.5)">2.3</text>
<text x="292.7" y="118.2">117.0</text>
<text x="58.7" y="148.8" transform="rotate(-90 58.7 148.8)">70.0</text>
<text x="69" y="148.8" transform="rotate(-90 69 148.8)">65.4</text>
<text x="69" y="181.5" transform="rotate(-90 69 181.5)">2.3</text>
<text x="68.7" y="186.8" transform="rotate(49 68.7 186.8)">R1.5</text>
<text x="80.3" y="196.9">∅2.7</text>
<text x="174.6" y="197">∅2.7</text>
<text x="203.7" y="197.5" transform="rotate(-90 203.7 197.5)">5.0</text>
<text x="203.7" y="227.7" transform="rotate(-90 203.7 227.7)">54.5</text>
<text x="80.3" y="250.8">∅2.7</text>
<text x="174.6" y="251" transform="rotate(-1 174.6 251)">∅2.7</text>
<text x="203.7" y="256.4" transform="rotate(-90 203.7 256.4)">5.0</text>
<text x="72.7" y="260.1">5.0</text>
<text x="126.5" y="260.1">107.0</text>
<text x="188.6" y="260.1">17.0</text>
<text x="132.4" y="267.5">129.0</text>
</g>
<g font-size="3.2">
<text x="241.1" y="158.3">コの字パーツ（板厚2.3mm）</text>
<text x="293.1" y="157.3">プレート（板厚2.3mm）</text>
<text x="241.4" y="166.6">上面</text>
<text x="293.7" y="165.6">長穴：52mm x 7mm R1.5mm x1</text>
<text x="241.6" y="170.8">長穴：52mm x 7mm R1.5mm x1</text>
<text x="293.7" y="169.9">丸穴：φ3.4mm x4</text>
<text x="241.6" y="175.1">丸穴：φ6.0mm x1</text>
<text x="241.6" y="179.2">φ3.4mm x2</text>
<text x="241.6" y="183.3">φ2.7mm x4</text>
<text x="241.5" y="191.7">底面</text>
<text x="241.6" y="195.9">丸穴：φ2.7mm x4</text>
<text x="241.3" y="204.4">※コの字の曲げ部分が右手側の</text>
<text x="241.6" y="208.7">ときにφ6の丸穴が奥になり</text>
<text x="241.6" y="213">ます。</text>
</g>
</svg>
